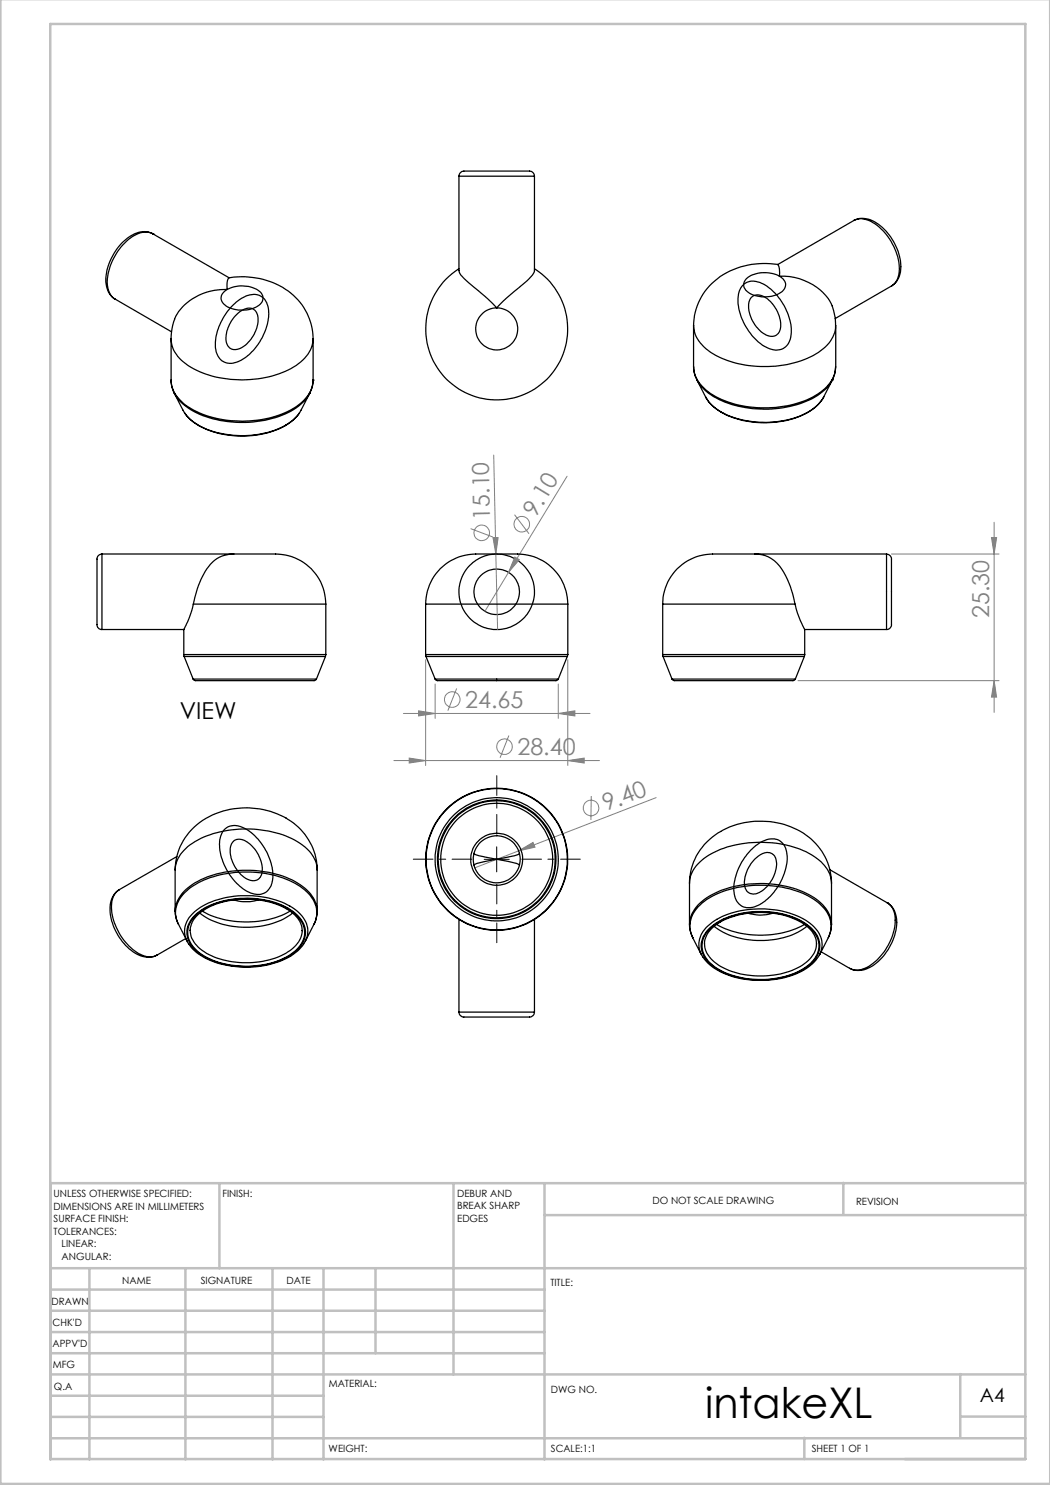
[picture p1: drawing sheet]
<svg xmlns="http://www.w3.org/2000/svg" width="210mm" height="297mm" viewBox="0 0 210 297" stroke-linecap="round" stroke-linejoin="round" font-family="sans-serif">
<g fill="none" stroke="#808080" stroke-width=".2">
<path d="M98.7 91l.5 19.8M113.4 95.2l-16.4 27.1M94.1 105.7l4.5 1.7M98.6 107.5h1l-.4 3.3zM99.2 110.8l.3 15.1M102.9 102.9l2.9 3.8M103 111.4l.9 .5-2.2 2.6zM178.3 110.8h21.5M198.3 107.5h1l-.5 3.3zM198.8 104.5v38M85.1 131.9v21.2M87 136.8v6.9"/>
<path d="M91.3 137.7l-1.7 4.4M111.7 136.8v6.9M113.6 131.9v21.2M159.6 136.1h40.2M198.8 136.1l.5 3.3h-1zM78.8 152.1h41.1M80.7 142.7h37.3M81.8 151.6l3.3 .5-3.3 .5zM83.7 142.2l3.3 .5-3.3 .5zM101.8 147.1l-1.8 4.4M111.7 142.7l3.3-.5v1zM113.6 152.1l3.2-.5v1z"/>
<path d="M118.3 159.2l-.1 4.8M131.2 159.5l-36.2 14.1M103.7 170.2l2.9-1.7 .4 .9z"/>
<circle cx="96.3" cy="106.6" r="1.56"/>
<circle cx="104.4" cy="104.8" r="1.56"/>
<circle cx="90.5" cy="139.9" r="1.55"/>
<circle cx="100.9" cy="149.3" r="1.56"/>
<circle cx="118.2" cy="161.6" r="1.56"/>
</g>
<g fill="none" stroke="#000" stroke-width=".25">
<path d="M148.4 57.2a3.2 3.2 0 0 1 4.2-.4 11.3 11.3 0 0 1 5.6 10.4 3 3 0 0 1-4.6 2.4 11.2 11.2 0 0 1-5.9-10.8l.3-.8zM150.2 59.5a2.28 2.28 0 0 1 3.2 .2 6.7 6.7 0 0 1 2.6 6.3 1.86 1.86 0 0 1-3.1 .8 6.5 6.5 0 0 1-3-6.6zM46.2 61.4a6.2 6.2 0 0 1 5.2-2.5 3.6 3.6 0 0 1 2.3 4.2 11.4 11.4 0 0 1-6.3 9.3 3.1 3.1 0 0 1-4.3-3 11.4 11.4 0 0 1 3.1-8zM47.4 62.9a2.72 2.72 0 0 1 3.5-.9 3.9 3.9 0 0 1 .1 4.5 5 5 0 0 1-4.3 3.4 2.25 2.25 0 0 1-1.5-2.9 7.5 7.5 0 0 1 2.2-4.1zM44.9 165.9a3.4 3.4 0 0 1 4.3-.1 11.3 11.3 0 0 1 5.3 10.3 3 3 0 0 1-4.7 2.4 11.3 11.3 0 0 1-5.8-10.5l.4-1.4zM46.5 168.4a2.2 2.2 0 0 1 3.2 .2 6.4 6.4 0 0 1 2.5 6.5 1.96 1.96 0 0 1-3 .6 6.7 6.7 0 0 1-3-6.6zM150.1 170a5.6 5.6 0 0 1 5.5-2 3.8 3.8 0 0 1 1.8 4 11.6 11.6 0 0 1-6.1 9.2 3 3 0 0 1-4.5-2.9 11.6 11.6 0 0 1 3.3-8.3zM150.8 171.9a3.2 3.2 0 0 1 3.5-1.2 2.67 2.67 0 0 1 .9 3.3 6.3 6.3 0 0 1-4.2 4.8 1.88 1.88 0 0 1-2.1-2.2 7.3 7.3 0 0 1 1.9-4.7z"/>
<circle cx="99.3" cy="118.4" r="4.6"/>
<circle cx="99.4" cy="118.4" r="7.6"/>
</g>
<path d="M94.4 171.8h-11.7M99.4 166.8v-11.7M99.4 176.8v11.7M104.4 171.8h11.7" fill="none" stroke="#000" stroke-width=".2" stroke-dasharray="15.2 1.3 1.3 1.3" stroke-dashoffset="11.3"/>
<path d="M96.8 171.9h5M99.3 169.4v5" fill="none" stroke="#000" stroke-width=".2"/>
<g fill="none" stroke="#c0c0c0" stroke-width=".5">
<path d="M.1 -.1v296.9h209.9v-296.9M10.1 4.8h195v287h-195zM43.9 236.6v17M90.7 236.6v38.3M108.9 236.6v55.3M168.7 236.6v6.3M205.1 236.6h-195v55.3M10.1 253.6h195M10.1 257.9h98.8M17.9 253.6v38.3M37.1 253.6v38.3M54.5 253.6v38.3"/>
<path d="M64.7 253.6v38.3M75.1 253.6v17M108.9 243h96.2M10.1 270.6h98.8M10.1 266.4h98.8M10.1 262.1h98.8M10.1 279.1h54.6M10.1 274.9h195M192.1 274.8v12.7M10.1 287.7h195M10.1 283.4h54.6M160.9 287.5v4.3"/>
<path d="M192.1 283.3h13"/>
</g>
<g fill="#808080">
<path d="M103.7 170.2l2.9-1.7 .4 .9z"/>
<path d="M103 111.4l.9 .5-2.2 2.6z"/>
<path d="M98.6 107.5h1l-.4 3.3z"/>
<path d="M111.7 142.7l3.3-.5v1zM83.7 142.2l3.3 .5-3.3 .5z"/>
<path d="M81.8 151.6l3.3 .5-3.3 .5zM113.6 152.1l3.2-.5v1z"/>
<path d="M198.8 136.1l.5 3.3h-1zM198.3 107.5h1l-.5 3.3z"/>
</g>
<g fill="none" stroke="#000" stroke-width=".25">
<path d="M91.8 35.2a1.42 1.42 0 0 1 1.9-1h9a11.4 11.4 0 0 1 3.7 .2l.4 .5 .1 .3M91.8 35.2v18.9a5.9 5.9 0 0 0 2.4 2.8l3.3 2.9 1.8 1.8M91.8 35.2h15.1M106.9 35.2v18.9a4.4 4.4 0 0 1-2 2.5l-3.4 2.9-2.2 2.1M23 59.8l11.3 6.6M30.6 46.8a4.8 4.8 0 0 0-5.6 1.2 10.9 10.9 0 0 0-3.8 8.9 3.8 3.8 0 0 0 1.8 2.9M30.6 46.8h.1M30.6 46.8a3.9 3.9 0 0 0-4.1 .5 11.7 11.7 0 0 0-5 9.7 3.3 3.3 0 0 0 1.5 2.8M30.6 46.8l15.2 8.8M44.9 58.3a6 6 0 0 1 7.3 .2 1.81 1.81 0 0 1-1 2.9 6.1 6.1 0 0 1-6.5-.6 1.59 1.59 0 0 1 .2-2.5zM45.4 57.9a11 11 0 0 0-10.4 5.7 11.3 11.3 0 0 0-.8 4.2M45.4 57.9a2.55 2.55 0 0 1 .4-2.3 15.2 15.2 0 0 1 14.6 5.4 11.9 11.9 0 0 1 2.2 6.8"/>
<path d="M91.8 53.8a14.2 14.2 0 0 0-3.2 21.2 14.2 14.2 0 0 0 21.5 0 14.2 14.2 0 0 0-3.2-21.2M149.2 55.9a6 6 0 0 1 7.4-.1 1.76 1.76 0 0 1-.8 2.9 6 6 0 0 1-6.7-.7 1.58 1.58 0 0 1 .1-2.1zM155.6 52.9a15.1 15.1 0 0 0-14.6 5.3 11.5 11.5 0 0 0-2.3 6.9M155.6 52.9a2.96 2.96 0 0 1 .3 2.3M155.9 55.2a11.4 11.4 0 0 1 10.3 5.5 11.5 11.5 0 0 1 .9 4.4M170.8 44.1a4.7 4.7 0 0 1 5.3 1.1 10.9 10.9 0 0 1 4 9.2 3.7 3.7 0 0 1-1.8 2.8M170.8 44.1a4.3 4.3 0 0 1 4.6 1 11.5 11.5 0 0 1 4.4 9.5 3.4 3.4 0 0 1-1.5 2.6l-11.3 6.5M170.8 44.1l-15.3 8.8M34.2 76l.2 1.3 .5 1.4M34.2 67.8a6.5 6.5 0 0 0 3.4 5.3 21.7 21.7 0 0 0 21.6 0 6.7 6.7 0 0 0 3.4-5.3M34.2 76a6.6 6.6 0 0 0 3.5 5.4 22 22 0 0 0 18.7 1.4 9.5 9.5 0 0 0 6-5.4l.2-1.4M34.2 67.8v8.2"/>
<path d="M34.9 78.7l1.7 3.3a10.3 10.3 0 0 0 7.4 4.6 18.3 18.3 0 0 0 14.1-2.2l1.8-1.8M34.9 78.7a12 12 0 0 0 7.7 5.1 22.2 22.2 0 0 0 16.1-1.9 7.9 7.9 0 0 0 3.2-3.3l-2 4M62.6 76l-.2 1.6-.5 1.1M62.6 76h.1M62.6 67.8v8.2M138.7 65.1a6.9 6.9 0 0 0 3.9 5.7 22 22 0 0 0 21.1-.3 6.8 6.8 0 0 0 3.4-5.4v8.3a7 7 0 0 1-4 5.7 22 22 0 0 1-21-.4 6.7 6.7 0 0 1-3.4-5.3zM138.7 73.4l.2 1.3 .5 1.3M139.4 76a10.3 10.3 0 0 0 6.2 4.6 22 22 0 0 0 18-1.5 8.5 8.5 0 0 0 2.9-3.1M139.4 76l1.7 3.4M164.7 79.4a10.4 10.4 0 0 1-7 4.6 18.7 18.7 0 0 1-14-1.9 7 7 0 0 1-2.6-2.7M164.7 79.4a10.6 10.6 0 0 1-7.3 4.6 18.8 18.8 0 0 1-14.1-2.2l-1.2-1.1-1-1.3M166.5 76h.1"/>
<path d="M166.5 76l-1.8 3.4M167.1 73.4l-.1 1.1-.5 1.5M36.9 82.6a11.4 11.4 0 0 0 7.4 4.2 18 18 0 0 0 13.9-2.4l1.1-1 .6-.8M20.4 110.8a1.33 1.33 0 0 0-1 1.8v12.1a1.01 1.01 0 0 0 1 1.2M20.4 110.8v15.1M20.4 110.8h26.3M46.7 110.8h5.6a18.1 18.1 0 0 1 6.7 .8 10 10 0 0 1 6.2 9.2M46.7 110.8a6.5 6.5 0 0 0-6 4 20.2 20.2 0 0 0-2 6M151 110.8h-6a16.5 16.5 0 0 0-6.3 .8 10 10 0 0 0-6.2 9.2M151 110.8a6.7 6.7 0 0 1 6.2 4.4l.9 2.1 .9 3.5M151 110.8h26.3M177.3 110.8a1.25 1.25 0 0 1 1 1.7v12.1a1.04 1.04 0 0 1-1 1.3"/>
<path d="M177.3 110.8v15.1M20.4 125.9h16.4M36.8 130.9v.4M36.8 130.9h28.4M36.8 125.9v5M36.8 131.3h28.3M36.8 131.3l1.8 4.5M38.6 135.8l.5 .3h23.7l.5-.3M38.6 135.8h24.7M38.7 120.8l-.9 2.8-1 2.3M38.7 120.8h26.5M65.1 131.3l-1.8 4.5"/>
<path d="M65.2 130.9l-.1 .4M65.2 120.8v10.1M85.1 120.8a10.3 10.3 0 0 1 11.7-10h4a17.7 17.7 0 0 1 6.6 .8 10 10 0 0 1 6.2 9.2M85.1 130.9l.1 .4M85.1 120.8h28.5M85.1 130.9h28.5M85.1 120.8v10.1M85.2 131.3h28.3M85.2 131.3l1.8 4.5M87 135.8l.5 .3h23.7l.5-.3M87 135.8h24.7M113.5 131.3l-1.8 4.5"/>
<path d="M113.6 130.9l-.1 .4M113.6 120.8v10.1M132.5 130.9l.1 .4M132.5 120.8h26.5M132.5 130.9h28.4M132.5 120.8v10.1M132.6 131.3h28.3M132.6 131.3l1.8 4.5M134.4 135.8l.5 .3h23.7l.5-.3M134.4 135.8h24.7M159 120.8l.5 1.8 1.4 3.3M160.9 131.3l-1.8 4.5"/>
<path d="M160.9 130.9v.4M160.9 125.9v5M160.9 125.9h16.4M23.8 177.9a4.7 4.7 0 0 0-1.8 4.8 11 11 0 0 0 6.2 8.5 4 4 0 0 0 3.2-.2M23.8 177.9a4 4 0 0 0-1.5 4.2 11.5 11.5 0 0 0 6.2 9 3.3 3.3 0 0 0 2.9-.1M35 174v8.5l.3 1.3 .4 1.1M35 174a12.6 12.6 0 0 1 10.4-12 15.4 15.4 0 0 1 15.6 4.9 11.8 11.8 0 0 1 2.4 7.1M35 174a7 7 0 0 1 4-5.7 22 22 0 0 1 20.5 .1 7 7 0 0 1 3.9 5.6M35.4 171.3l-11.6 6.6M46.8 180a8.7 8.7 0 0 0 4.9 0M63.4 174v8.2M94.8 170.7a8.1 8.1 0 0 0 3.7 1l.8 .2"/>
<path d="M99.3 171.9l-3.9 .8-.6 .3M99.3 171.9l.9 .1a9.7 9.7 0 0 1 3.7 1M103.9 170.7l-.3 .2-.8 .3-3.5 .7M137.9 176.7a12.6 12.6 0 0 1 10.2-12 15.3 15.3 0 0 1 15.9 5 11.5 11.5 0 0 1 2.3 7M137.9 176.7a6.5 6.5 0 0 1 3.4-5.4 21.6 21.6 0 0 1 15.3-2.4 13.8 13.8 0 0 1 8.6 4.7 5.3 5.3 0 0 1 1.1 3.1M137.9 176.7v8.2M166 174l11.5 6.6M166.3 176.7v8.2a6.7 6.7 0 0 0-3.5-5.4 21.8 21.8 0 0 0-21-.2 7 7 0 0 0-3.9 5.6M35 182.2a7 7 0 0 1 4.1-5.7 22.2 22.2 0 0 1 19.9-.2 7.5 7.5 0 0 1 4.4 5.4v.5M35.7 184.9a5.2 5.2 0 0 1 1.6-6.6 17.4 17.4 0 0 1 11.3-3.9 18.4 18.4 0 0 1 12.7 3.9 5.3 5.3 0 0 1 1.5 6.6l-1.7 3.3M35.7 184.9l1.7 3.3M37.1 187.7l-5.7 3.3"/>
<path d="M38.7 183.3a14.9 14.9 0 0 1 10.8-3.7 14.5 14.5 0 0 1 10.2 3.7 4.5 4.5 0 0 1-.4 6.8 15.7 15.7 0 0 1-11.4 3.2 13.5 13.5 0 0 1-9.3-3.8 4.4 4.4 0 0 1 .1-6.2zM39.1 183.2a14.5 14.5 0 0 1 10.3-3.5 14.3 14.3 0 0 1 10.2 3.6 4.5 4.5 0 0 1-.5 6.9 16.5 16.5 0 0 1-12.8 2.8 11.6 11.6 0 0 1-8-4.1 4.2 4.2 0 0 1 .8-5.7zM39.7 182.9a15.3 15.3 0 0 1 11.4-3 12.3 12.3 0 0 1 8.4 3.8 4.1 4.1 0 0 1-.7 5.7 15 15 0 0 1-10.9 3.1 12.5 12.5 0 0 1-8.9-3.8 4 4 0 0 1 .7-5.8zM40 182.6a15.6 15.6 0 0 0 11.9 2.7 13.8 13.8 0 0 0 6.6-2.7M40.5 182.2a19 19 0 0 0 17.5 0M60.4 186.1h.1M60.8 188.7a4.6 4.6 0 0 0-1.1-6.2 17 17 0 0 0-12.1-3.3 14.3 14.3 0 0 0-9.4 3.9 4.7 4.7 0 0 0 .7 7 16.2 16.2 0 0 0 11.6 3.3 14.1 14.1 0 0 0 9.7-3.9l.5-.7M63.4 182.2l-.3 1.9-.3 .8M91.8 183.9v18.5M106.9 183.9v18.5M137.9 184.9l.1 1.2 .6 1.4M138.5 187.5a5.5 5.5 0 0 1 1.9-6.9 19.7 19.7 0 0 1 13.9-3.4 16.2 16.2 0 0 1 10.2 4.1 5.2 5.2 0 0 1 1.2 6.2l-1.8 3.4"/>
<path d="M138.5 187.5l1.8 3.4M138.5 187.5h.1M141.6 185.9a14.7 14.7 0 0 1 10.9-3.6 14.2 14.2 0 0 1 10.1 3.7 4.5 4.5 0 0 1-.6 6.9 16.7 16.7 0 0 1-12.7 2.9 11.7 11.7 0 0 1-8.4-4.4 4.4 4.4 0 0 1 .7-5.5zM142.1 185.6a15.8 15.8 0 0 1 11.2-3.2 13.1 13.1 0 0 1 9.6 4.1 4.5 4.5 0 0 1-1.2 6.5 17 17 0 0 1-12.9 2.6 11.3 11.3 0 0 1-7.7-4.2 4.4 4.4 0 0 1 1-5.8zM142.2 185.8a13.7 13.7 0 0 1 9.6-3.3 14.5 14.5 0 0 1 10.1 3.2 4.1 4.1 0 0 1-.2 6.4 15 15 0 0 1-11 3.1 12.5 12.5 0 0 1-8.8-3.8 3.9 3.9 0 0 1 .3-5.6zM142.8 185.2a16.2 16.2 0 0 0 13.3 2.5 12.5 12.5 0 0 0 5.3-2.4M143.3 184.9a19 19 0 0 0 17.6 0M149.6 182.6a8.4 8.4 0 0 0 5 .1M163.3 188.7v.1M163.9 190.9a10.5 10.5 0 0 1-7 4.6 19 19 0 0 1-14.2-1.9l-1.2-1-.9-1.1M163.9 190.9a4.9 4.9 0 0 0-1.8-6.2 18.1 18.1 0 0 0-14.6-2.4 10.6 10.6 0 0 0-7.3 4.7 4.4 4.4 0 0 0 .4 4.4M164.2 190.4l5.7 3.3"/>
<path d="M166.3 184.9l-.1 .9-.5 1.7M177.5 180.6a4.6 4.6 0 0 1 1.7 5.1 10.7 10.7 0 0 1-6.3 8.2 3.9 3.9 0 0 1-3-.2M177.5 180.6h.1M177.5 180.6a4.2 4.2 0 0 1 1.5 4.4 11.6 11.6 0 0 1-6 8.6 3.4 3.4 0 0 1-3.1 .1M91.8 202.4a1.19 1.19 0 0 0 1.6 1h12.3a1.01 1.01 0 0 0 1.2-1M91.8 202.4h15.1"/>
<circle cx="99.3" cy="65.8" r="4.2"/>
<circle cx="99.3" cy="171.9" r="12.3"/>
<circle cx="99.3" cy="171.9" r="11.2"/>
<circle cx="99.3" cy="171.9" r="11.7"/>
<circle cx="99.3" cy="171.8" r="4.7"/>
<circle cx="99.3" cy="171.8" r="14.1"/>
<circle cx="99.3" cy="171.8" r="14.2"/>
<circle cx="99.3" cy="171.8" r="11.9"/>
<circle cx="99.4" cy="171.9" r="5.2"/>
</g>
<text font-size="8.5" x="141" y="283.5">intakeXL</text>
<g font-size="4.7" fill="#808080">
<text x="98" y="104" transform="rotate(-91 98 104)">15.10</text>
<text x="107.2" y="103.5" transform="rotate(-59 107.2 103.5)">9.10</text>
<text x="197.8" y="123.6" transform="rotate(-90 197.8 123.6)">25.30</text>
<text x="93" y="141.6">24.65</text>
<text x="103.5" y="151">28.40</text>
<text x="121.2" y="162.3" transform="rotate(-21 121.2 162.3)">9.40</text>
</g>
<text font-size="4.7" x="36" y="143.9">VIEW</text>
<text font-size="3.9" x="196" y="280.4">A4</text>
<g font-size="2">
<text x="10.7" y="239.5">UNLESS OTHERWISE SPECIFIED:</text>
<text x="44.5" y="239.5">FINISH:</text>
<text x="91.4" y="239.4">DEBUR AND</text>
<text x="10.7" y="242">DIMENSIONS ARE IN MILLIMETERS</text>
<text x="10.7" y="244.5">SURFACE FINISH:</text>
<text x="91.4" y="241.9">BREAK SHARP</text>
<text x="91.4" y="244.4">EDGES</text>
<text x="130.5" y="240.8">DO NOT SCALE DRAWING</text>
<text x="171.2" y="241">REVISION</text>
<text x="10.7" y="247">TOLERANCES:</text>
<text x="12.3" y="249.5">LINEAR:</text>
<text x="12.3" y="252">ANGULAR:</text>
<text x="24.4" y="256.9">NAME</text>
<text x="40.1" y="256.8">SIGNATURE</text>
<text x="57.3" y="256.8">DATE</text>
<text x="110.1" y="257.1">TITLE:</text>
<text x="10.3" y="260.9">DRAWN</text>
<text x="10.5" y="269.3">APPV'D</text>
<text x="10.5" y="265.2">CHK'D</text>
<text x="10.6" y="273.6">MFG</text>
<text x="10.8" y="278">Q.A</text>
<text x="65.8" y="277.4">MATERIAL:</text>
<text x="110.2" y="278.5">DWG NO.</text>
<text x="65.7" y="290.4">WEIGHT:</text>
<text x="110.2" y="290.5">SCALE:1:1</text>
<text x="162.4" y="290.4">SHEET 1 OF 1</text>
</g>
</svg>
